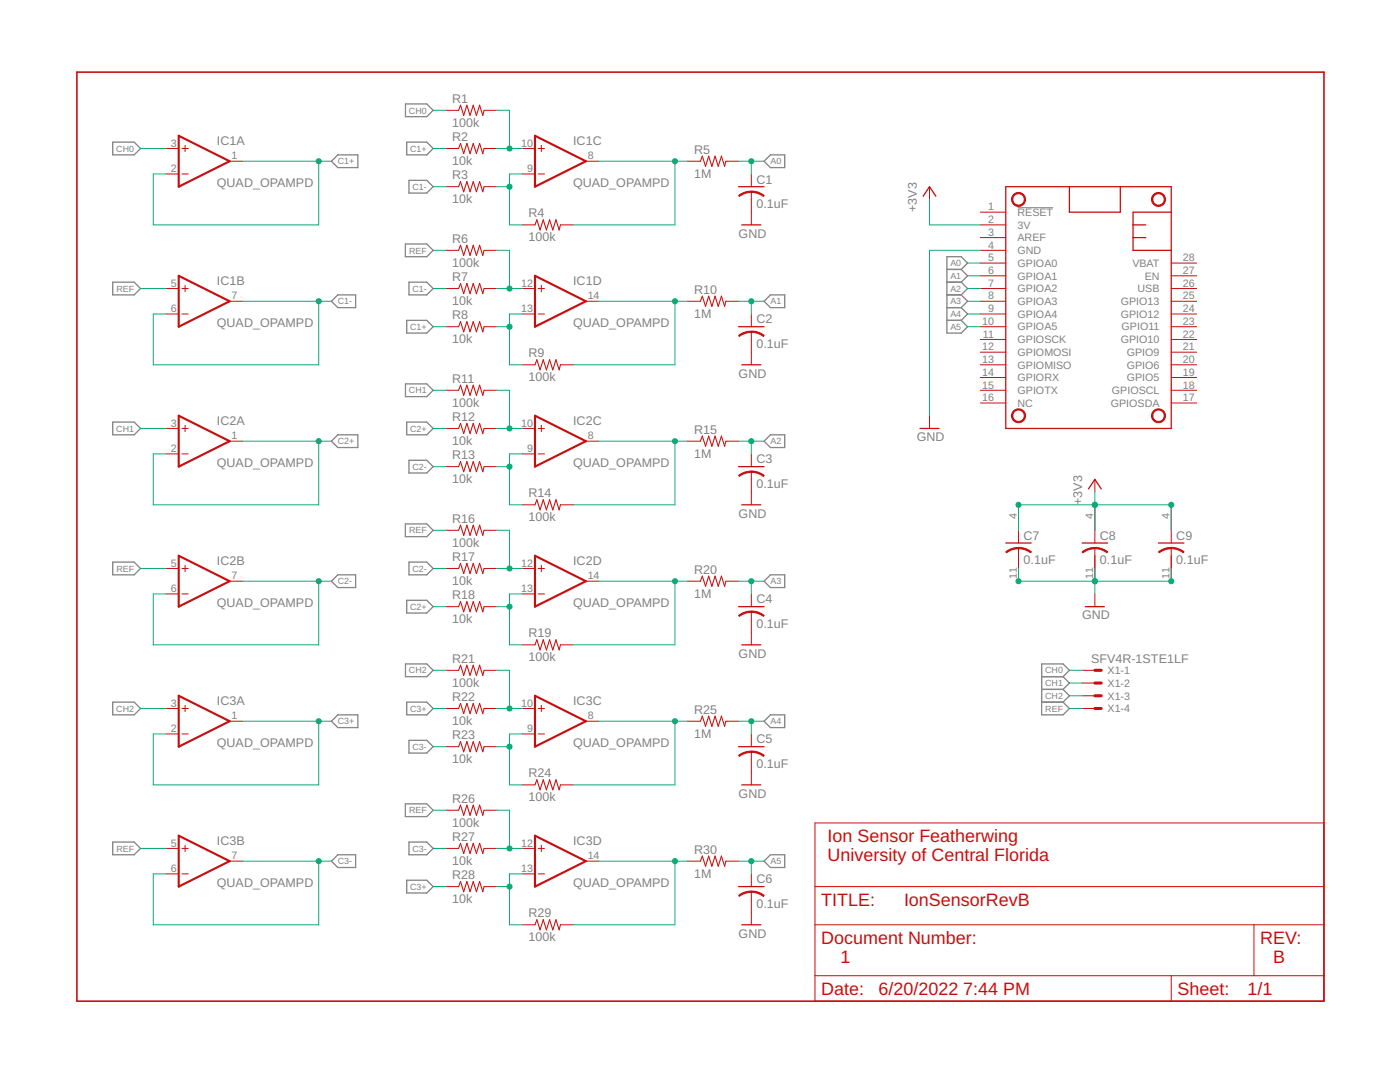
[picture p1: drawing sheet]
<svg xmlns="http://www.w3.org/2000/svg" width="279mm" height="216mm" viewBox="0 0 279 216" stroke-linecap="round" stroke-linejoin="round" font-family="sans-serif">
<path d="M203.1 41.4h7.1" fill="none" stroke="#808080" stroke-width=".2"/>
<g fill="none" stroke="#808080" stroke-width=".25">
<path d="M22.5 28.4h4.3l1.2 1.2-1.2 1.3h-4.3zM67.4 30.9h4v2.5h-4l-1.3-1.2zM80.9 20.7h4.3l1.2 1.3-1.2 1.3h-4.3zM81.2 28.4h4l1.2 1.2-1.2 1.3h-4zM81.6 36h3.6l1.2 1.3-1.2 1.2h-3.6zM152.5 32.2l1.3-1.3h2.8v2.5h-2.8zM22.5 56.3h4.3l1.2 1.3-1.2 1.2h-4.3zM67.4 58.8h3.6v2.6h-3.6l-1.3-1.3zM80.9 48.7h4.3l1.2 1.3-1.2 1.2h-4.3zM81.6 56.3h3.6l1.2 1.3-1.2 1.2h-3.6zM153.8 58.8h2.8v2.6h-2.8l-1.3-1.3zM189 58.8h2.8"/>
<path d="M189 56.3h2.8M189 53.8h2.8M191.8 53.8l1.3-1.3-1.3-1.3h-2.8v15.3h2.8l1.3-1.3-1.3-1.3M191.8 53.8l1.3 1.2-1.3 1.3M191.8 56.3l1.3 1.3-1.3 1.2M191.8 58.8l1.3 1.3-1.3 1.3M80.9 76.6h4.3l1.2 1.3-1.2 1.2h-4.3zM81.2 63.9h4l1.2 1.3-1.2 1.3h-4zM189 63.9h2.8M189 61.4h2.8M191.8 61.4l1.3 1.3-1.3 1.2M22.5 84.2h4.3l1.2 1.3-1.2 1.3h-4.3z"/>
<path d="M67.4 86.8h4v2.5h-4l-1.3-1.3zM81.2 84.2h4l1.2 1.3-1.2 1.3h-4zM81.6 91.8h3.6l1.2 1.3-1.2 1.3h-3.6zM153.8 86.8h2.8v2.5h-2.8l-1.3-1.3zM22.5 112.2h4.3l1.2 1.2-1.2 1.3h-4.3zM67.4 114.7h3.6v2.5h-3.6l-1.3-1.2zM80.9 104.5h4.3l1.2 1.3-1.2 1.3h-4.3zM81.2 119.8h4l1.2 1.3-1.2 1.2h-4zM81.6 112.2h3.6l1.2 1.2-1.2 1.3h-3.6zM153.8 114.7h2.8v2.5h-2.8l-1.3-1.2zM80.9 132.5h4.3l1.2 1.3-1.2 1.2h-4.3zM207.9 135h4.3"/>
<path d="M207.9 137.6h4.3M212.2 135l1.2-1.2-1.2-1.3h-4.3v7.6M212.2 135l1.2 1.3-1.2 1.3M212.2 137.6l1.2 1.2-1.2 1.3M22.5 140.1h4.3l1.2 1.3-1.2 1.2h-4.3zM67.4 142.6h4v2.6h-4l-1.3-1.3zM81.2 140.1h4l1.2 1.3-1.2 1.2h-4zM81.6 147.7h3.6l1.2 1.3-1.2 1.3h-3.6zM153.8 142.6h2.8v2.6h-2.8l-1.3-1.3zM207.9 140.1h4.3l1.2 1.3-1.2 1.2h-4.3zM22.5 168h4.3l1.2 1.3-1.2 1.3h-4.3zM67.4 170.6h3.6v2.5h-3.6l-1.3-1.3z"/>
<path d="M80.9 160.4h4.3l1.2 1.3-1.2 1.2h-4.3zM81.2 175.6h4l1.2 1.3-1.2 1.3h-4zM81.6 168h3.6l1.2 1.3-1.2 1.3h-3.6zM153.8 170.6h2.8v2.5h-2.8l-1.3-1.3z"/>
</g>
<path d="M15.3 14.4h248.9v185.4h-248.9z" fill="none" stroke="#c90d0c" stroke-width=".32"/>
<g fill="none" stroke="#c90d0c" stroke-width=".2">
<path d="M33.1 29.6h2.6M33.1 34.7h2.6M36.3 29.6h1.3M36.3 34.7h1.3M36.9 29v1.3M45.8 32.2h2.6M89 29.6h2.5M89 22h2.5M89 37.3h2.5M96.6 29.6h2.5M96.6 22h2.5M96.6 37.3h2.5"/>
<path d="M104.2 29.6h2.6M104.2 34.7h2.6M107.4 29.6h1.3M107.4 34.7h1.3M108 29v1.3M116.9 32.2h2.6M137.2 32.2h2.6M144.9 32.2h2.5M149.9 34.7v2.6M149.9 38.3v6.6M185.5 37.3v2.5M33.1 57.6h2.6"/>
<path d="M36.3 57.6h1.3M36.9 56.9v1.3M89 50h2.5M89 57.6h2.5M96.6 50h2.5M96.6 57.6h2.5M104.2 44.9h2.6M104.2 57.6h2.6M107.4 57.6h1.3M108 56.9v1.3M111.8 44.9h2.6M195.6 42.3h5.1"/>
<path d="M195.6 44.9h5.1M195.6 47.4h5.1M195.6 50h5.1M195.6 52.5h5.1M195.6 55h5.1M195.6 57.6h5.1M233.7 52.5h5.1M233.7 55h5.1M233.7 57.6h5.1M33.1 62.7h2.6M36.3 62.7h1.3M45.8 60.1h2.6"/>
<path d="M89 65.2h2.5M89 77.9h2.5M96.6 65.2h2.5M96.6 77.9h2.5M104.2 62.7h2.6M104.2 72.8h2.6M107.4 62.7h1.3M111.8 72.8h2.6M116.9 60.1h2.6M137.2 60.1h2.6M144.9 60.1h2.5M149.9 62.7v2.5"/>
<path d="M149.9 66.2v6.6M195.6 60.1h5.1M195.6 62.7h5.1M195.6 65.2h5.1M195.6 67.7h5.1M195.6 70.3h5.1M195.6 72.8h5.1M195.6 75.3h5.1M195.6 77.9h5.1M233.7 60.1h5.1M233.7 62.7h5.1M233.7 65.2h5.1"/>
<path d="M233.7 67.7h5.1M233.7 70.3h5.1M233.7 72.8h5.1M233.7 75.3h5.1M233.7 77.9h5.1M33.1 85.5h2.6M33.1 90.6h2.6M36.3 85.5h1.3M36.3 90.6h1.3M36.9 84.9v1.2M45.8 88h2.6M89 85.5h2.5"/>
<path d="M89 93.1h2.5M96.6 85.5h2.5M96.6 93.1h2.5M104.2 85.5h2.6M104.2 90.6h2.6M107.4 85.5h1.3M107.4 90.6h1.3M108 84.9v1.2M116.9 88h2.6M137.2 88h2.6M144.9 88h2.5M149.9 90.6v2.5"/>
<path d="M149.9 94.1v6.6M185.5 83v2.5M195.6 80.4h5.1M218.5 95.7v2.5M233.7 80.4h5.1M33.1 113.4h2.6M33.1 118.5h2.6M36.3 113.4h1.3M36.3 118.5h1.3M36.9 112.8v1.3M45.8 116h2.6M89 113.4h2.5"/>
<path d="M89 105.8h2.5M96.6 113.4h2.5M96.6 105.8h2.5M104.2 113.4h2.6M104.2 118.5h2.6M104.2 100.7h2.6M107.4 113.4h1.3M107.4 118.5h1.3M108 112.8v1.3M111.8 100.7h2.6M116.9 116h2.6M137.2 116h2.6"/>
<path d="M144.9 116h2.5M149.9 118.5v2.6M203.3 100.7v7.7M203.3 109.4v6.6M218.5 100.7v7.7M218.5 109.4v6.6M218.5 118.5v2.6M233.7 100.7v7.7M233.7 109.4v6.6M89 133.8h2.5M89 121.1h2.5M96.6 133.8h2.5"/>
<path d="M96.6 121.1h2.5M104.2 128.7h2.6M111.8 128.7h2.6M149.9 122.1v6.6M216 133.8h2.5M216 136.3h2.5M216 138.8h2.5M33.1 141.4h2.6M33.1 146.5h2.6M36.3 141.4h1.3M36.3 146.5h1.3M36.9 140.7v1.3"/>
<path d="M45.8 143.9h2.6M89 141.4h2.5M89 149h2.5M96.6 141.4h2.5M96.6 149h2.5M104.2 141.4h2.6M104.2 146.5h2.6M104.2 156.6h2.6M107.4 141.4h1.3M107.4 146.5h1.3M108 140.7v1.3M111.8 156.6h2.6"/>
<path d="M116.9 143.9h2.6M137.2 143.9h2.6M144.9 143.9h2.5M149.9 146.5v2.5M149.9 150v6.6M216 141.4h2.5M33.1 169.3h2.6M33.1 174.4h2.6M36.3 169.3h1.3M36.3 174.4h1.3M36.9 168.7v1.2M45.8 171.8h2.6"/>
<path d="M89 176.9h2.5M89 169.3h2.5M89 161.7h2.5M96.6 176.9h2.5M96.6 169.3h2.5M96.6 161.7h2.5M104.2 169.3h2.6M104.2 174.4h2.6M107.4 169.3h1.3M107.4 174.4h1.3M108 168.7v1.2M116.9 171.8h2.6"/>
<path d="M137.2 171.8h2.6M144.9 171.8h2.5M149.9 174.4v2.5M149.9 177.9v6.6M162.6 164.2h101.6v35.6h-101.6zM162.6 176.9h101.6M104.2 184.5h2.6M111.8 184.5h2.6M162.6 184.5h101.6M162.6 194.7h101.6M233.7 194.7v5.1M250.3 184.5v10.2"/>
</g>
<g fill="none" stroke="#c90d0c" stroke-width=".25">
<path d="M147.4 37.3h5.1M184.2 39.2l1.3-1.9 1.3 1.9M200.7 37.3h33v48.2h-33zM213.4 37.3v5h10.2v-5M148 44.9h3.8M226.1 44.9h2.6M226.1 47.4h2.6M233.7 42.3h-7.6v7.7h7.6M147.4 65.2h5.1M148 72.8h3.8M147.4 93.1h5.1M183.6 85.5h3.8"/>
<path d="M217.2 97.6l1.3-1.9 1.3 1.9M148 100.7h3.8M200.7 108.4h5.1M216 108.4h5M231.2 108.4h5.1M147.4 121.1h5.1M148 128.7h3.8M216.6 121.1h3.8M147.4 149h5.1M148 156.6h3.8M147.4 176.9h5.1M148 184.5h3.8"/>
</g>
<g fill="#c90d0c" stroke="#c90d0c" stroke-width=".2">
<path d="M230.2 82a1.4 1.4 0 0 1 2.2 .2 1.4 1.4 0 0 1-.8 2.1 1.4 1.4 0 0 1-1.8-1.3h.3a1.15 1.15 0 0 1 1.6-1.1 1.15 1.15 0 0 1 .3 1.9 1.15 1.15 0 0 1-1.9-.6v-.2h-.3z" fill-rule="evenodd"/>
<path d="M202.2 82a1.4 1.4 0 0 1 2.3 .2 1.4 1.4 0 0 1-.9 2.1 1.4 1.4 0 0 1-1.7-1.3h.2a1.15 1.15 0 0 1 1.6-1.1 1.15 1.15 0 0 1 .3 1.9 1.15 1.15 0 0 1-1.8-.6l-.1-.2h-.2z" fill-rule="evenodd"/>
<path d="M202.2 38.8a1.4 1.4 0 0 1 2.3 .3 1.4 1.4 0 0 1-.9 2.1 1.4 1.4 0 0 1-1.7-1.4h.2a1.15 1.15 0 0 1 1.6-1.1 1.15 1.15 0 0 1 .3 1.9 1.15 1.15 0 0 1-1.8-.5l-.1-.3h-.2z" fill-rule="evenodd"/>
<path d="M230.2 38.8a1.39 1.39 0 0 1 2.2 .3 1.39 1.39 0 0 1-.8 2 1.39 1.39 0 0 1-1.8-1.3h.3a1.15 1.15 0 0 1 1.6-1.1 1.15 1.15 0 0 1 .3 1.9 1.15 1.15 0 0 1-1.9-.5v-.3h-.3z" fill-rule="evenodd"/>
<path d="M149.9 38.1h.3a3.9 3.9 0 0 1 2.3 .9l-.1 .2-1.4-.7-1.1-.1z" fill-rule="evenodd"/>
<path d="M147.4 39l1.2-.6 1.3-.3v.3l-1 .1-1.3 .7z" fill-rule="evenodd"/>
<path d="M149.9 66.1l1.4 .2 1.2 .6-.1 .2-1.4-.7-1.1-.1z" fill-rule="evenodd"/>
<path d="M147.4 66.9l1.2-.6 1.3-.2v.2l-1 .2-1.3 .6z" fill-rule="evenodd"/>
<path d="M149.9 94l1.4 .2 1.2 .7-.1 .2-1-.5-1.5-.4z" fill-rule="evenodd"/>
<path d="M147.4 94.9l1.2-.7 1.3-.2v.3l-1.5 .3-.8 .5z" fill-rule="evenodd"/>
<path d="M149.9 121.9h.3a3.9 3.9 0 0 1 2.3 .9l-.1 .2-1.4-.7-1.1-.1z" fill-rule="evenodd"/>
<path d="M147.4 122.8l1.2-.6 1.3-.3v.3l-1 .1-1.3 .7z" fill-rule="evenodd"/>
<path d="M149.9 149.9l1.4 .2 1.2 .6-.1 .2-1.4-.7-1.1-.1z" fill-rule="evenodd"/>
<path d="M147.4 150.7l1.2-.6 1.3-.2v.2l-1 .2-1.3 .6z" fill-rule="evenodd"/>
<path d="M149.9 177.8l1.4 .2 1.2 .7-.1 .2-1-.5-1.5-.4z" fill-rule="evenodd"/>
<path d="M147.4 178.7l1.2-.7 1.3-.2v.3l-1.5 .3-.8 .5z" fill-rule="evenodd"/>
<path d="M203.3 109.2l1.3 .3 1.2 .6-.1 .2-1.4-.7-1-.1z" fill-rule="evenodd"/>
<path d="M200.7 110.1l1.2-.6 1.4-.3v.3l-1.1 .1-1.3 .7z" fill-rule="evenodd"/>
<path d="M218.5 109.2l1.4 .3 1.2 .6-.2 .2-1.4-.7-1-.1z" fill-rule="evenodd"/>
<path d="M216 110.1l1.2-.6 1.3-.3v.3l-1 .1-1.4 .7z" fill-rule="evenodd"/>
<path d="M233.7 109.2l1.4 .3 1.2 .6-.1 .2-1.4-.7-1.1-.1z" fill-rule="evenodd"/>
<path d="M231.2 110.1l1.2-.6 1.3-.3v.3l-1 .1-1.3 .7z" fill-rule="evenodd"/>
</g>
<path d="M35.7 27.1l10.1 5.1-10.1 5.1zM106.8 27.1l10.1 5.1-10.1 5.1zM35.7 55l10.1 5.1-10.1 5.1zM106.8 55l10.1 5.1-10.1 5.1zM35.7 83l10.1 5-10.1 5.1zM106.8 83l10.1 5-10.1 5.1zM35.7 110.9l10.1 5.1-10.1 5.1zM106.8 110.9l10.1 5.1-10.1 5.1zM35.7 138.8l10.1 5.1-10.1 5.1zM106.8 138.8l10.1 5.1-10.1 5.1zM35.7 166.8l10.1 5-10.1 5.1zM106.8 166.8l10.1 5-10.1 5.1z" fill="none" stroke="#c90d0c" stroke-width=".42"/>
<path d="M218.5 133.8h1.3M218.5 136.3h1.3M218.5 138.8h1.3M218.5 141.4h1.3" fill="none" stroke="#c90d0c" stroke-width=".61"/>
<g fill="none" stroke="#c90d0c" stroke-width=".21">
<path d="M91.5 22l.4-1 .6 2 .7-2 .6 2 .6-2 .7 2 .6-2 .7 2 .2-1M91.5 29.6l.4-1 .6 2 .7-2 .6 2 .6-2 .7 2 .6-2 .7 2 .2-1M91.5 37.3l.4-1.1 .6 2.1 .7-2.1 .6 2.1 .6-2.1 .7 2.1 .6-2.1 .7 2.1 .2-1M139.8 32.2l.4-1 .6 2 .6-2 .7 2 .6-2 .6 2 .7-2 .6 2 .3-1M91.5 50l.4-1.1 .6 2.1 .7-2.1 .6 2.1 .6-2.1 .7 2.1 .6-2.1 .7 2.1 .2-1M91.5 57.6l.4-1 .6 2 .7-2 .6 2 .6-2 .7 2 .6-2 .7 2 .2-1M106.8 44.9l.3-1 .7 2 .6-2 .7 2 .6-2 .6 2 .7-2 .6 2 .2-1M91.5 65.2l.4-1 .6 2 .7-2 .6 2 .6-2 .7 2 .6-2 .7 2 .2-1M91.5 77.9l.4-1 .6 2 .7-2 .6 2 .6-2 .7 2 .6-2 .7 2 .2-1M106.8 72.8l.3-1 .7 2 .6-2 .7 2 .6-2 .6 2 .7-2 .6 2 .2-1M139.8 60.1l.4-1 .6 2 .6-2 .7 2 .6-2 .6 2 .7-2 .6 2 .3-1M91.5 85.5l.4-1 .6 2 .7-2 .6 2 .6-2 .7 2 .6-2 .7 2 .2-1"/>
<path d="M91.5 93.1l.4-1 .6 2 .7-2 .6 2 .6-2 .7 2 .6-2 .7 2 .2-1M139.8 88l.4-1 .6 2 .6-2 .7 2 .6-2 .6 2 .7-2 .6 2 .3-1M91.5 105.8l.4-1 .6 2 .7-2 .6 2 .6-2 .7 2 .6-2 .7 2 .2-1M91.5 113.4l.4-1 .6 2 .7-2 .6 2 .6-2 .7 2 .6-2 .7 2 .2-1M106.8 100.7l.3-1 .7 2 .6-2 .7 2 .6-2 .6 2 .7-2 .6 2 .2-1M139.8 116l.4-1 .6 2 .6-2 .7 2 .6-2 .6 2 .7-2 .6 2 .3-1M91.5 133.8l.4-1.1 .6 2.1 .7-2.1 .6 2.1 .6-2.1 .7 2.1 .6-2.1 .7 2.1 .2-1M91.5 121.1l.4-1.1 .6 2.1 .7-2.1 .6 2.1 .6-2.1 .7 2.1 .6-2.1 .7 2.1 .2-1M106.8 128.7l.3-1 .7 2 .6-2 .7 2 .6-2 .6 2 .7-2 .6 2 .2-1M91.5 141.4l.4-1 .6 2 .7-2 .6 2 .6-2 .7 2 .6-2 .7 2 .2-1M91.5 149l.4-1 .6 2 .7-2 .6 2 .6-2 .7 2 .6-2 .7 2 .2-1M106.8 156.6l.3-1 .7 2 .6-2 .7 2 .6-2 .6 2 .7-2 .6 2 .2-1"/>
<path d="M139.8 143.9l.4-1 .6 2 .6-2 .7 2 .6-2 .6 2 .7-2 .6 2 .3-1M91.5 161.7l.4-1 .6 2 .7-2 .6 2 .6-2 .7 2 .6-2 .7 2 .2-1M91.5 169.3l.4-1 .6 2 .7-2 .6 2 .6-2 .7 2 .6-2 .7 2 .2-1M91.5 176.9l.4-1 .6 2 .7-2 .6 2 .6-2 .7 2 .6-2 .7 2 .2-1M139.8 171.8l.4-1 .6 2 .6-2 .7 2 .6-2 .6 2 .7-2 .6 2 .3-1M106.8 184.5l.3-1 .7 2 .6-2 .7 2 .6-2 .6 2 .7-2 .6 2 .2-1"/>
</g>
<g fill="none" stroke="#0dab76" stroke-width=".2">
<path d="M28 29.6h5.1M48.4 32.2h17.7M63.6 32.2v12.7h-33v-10.2h2.5M86.4 29.6h2.6M86.4 22h2.6M86.4 37.3h2.6M99.1 29.6h5.1M99.1 22h2.6v7.6M99.1 37.3h2.6M104.2 34.7h-2.5v10.2h2.5M119.5 32.2h17.7M134.7 32.2v12.7h-20.3"/>
<path d="M147.4 32.2h5.1M149.9 32.2v2.5M185.5 39.8v5.1h10.1M28 57.6h5.1M86.4 57.6h2.6M86.4 50h2.6M99.1 57.6h5.1M99.1 50h2.6v7.6M193.1 57.6h2.5M193.1 52.5h2.5M193.1 55h2.5M195.6 50h-10.1v33"/>
<path d="M48.4 60.1h17.7M63.6 60.1v12.7h-33v-10.1h2.5M86.4 77.9h2.6M86.4 65.2h2.6M99.1 77.9h2.6v7.6M99.1 65.2h2.6M104.2 62.7h-2.5v10.1h2.5M119.5 60.1h17.7M134.7 60.1v12.7h-20.3M147.4 60.1h5.1M149.9 60.1v2.6M193.1 65.2h2.5"/>
<path d="M193.1 60.1h2.5M193.1 62.7h2.5M28 85.5h5.1M48.4 88h17.7M63.6 88v12.7h-33v-10.1h2.5M86.4 85.5h2.6M86.4 93.1h2.6M99.1 85.5h5.1M99.1 93.1h2.6M104.2 90.6h-2.5v10.1h2.5M119.5 88h17.7M134.7 88v12.7h-20.3"/>
<path d="M147.4 88h5.1M149.9 88v2.6M218.5 98.2v7.6M28 113.4h5.1M48.4 116h17.7M63.6 116v12.7h-33v-10.2h2.5M86.4 113.4h2.6M86.4 105.8h2.6M99.1 113.4h5.1M99.1 105.8h2.6v7.6M104.2 118.5h-2.5v10.2h2.5M119.5 116h17.7"/>
<path d="M134.7 116v12.7h-20.3M147.4 116h5.1M149.9 116v2.5M203.3 105.8v-5.1h30.4v5.1M203.3 113.4v2.6h30.4v-2.6M218.5 113.4v5.1M86.4 133.8h2.6M86.4 121.1h2.6M99.1 133.8h2.6v7.6M99.1 121.1h2.6M213.4 133.8h2.6M213.4 136.3h2.6"/>
<path d="M213.4 138.8h2.6M28 141.4h5.1M48.4 143.9h17.7M63.6 143.9v12.7h-33v-10.1h2.5M86.4 141.4h2.6M86.4 149h2.6M99.1 141.4h5.1M99.1 149h2.6M104.2 146.5h-2.5v10.1h2.5M119.5 143.9h17.7M134.7 143.9v12.7h-20.3M147.4 143.9h5.1"/>
<path d="M149.9 143.9v2.6M213.4 141.4h2.6M28 169.3h5.1M48.4 171.8h17.7M63.6 171.8v12.7h-33v-10.1h2.5M86.4 169.3h2.6M86.4 161.7h2.6M86.4 176.9h2.6M99.1 169.3h5.1M99.1 161.7h2.6v7.6M99.1 176.9h2.6M104.2 174.4h-2.5v10.1h2.5"/>
<path d="M119.5 171.8h17.7M134.7 171.8v12.7h-20.3M147.4 171.8h5.1M149.9 171.8v2.6"/>
</g>
<g fill="#0dab76" stroke="#0dab76" stroke-width=".2">
<circle cx="218.5" cy="100.7" r=".51"/>
<circle cx="203.3" cy="100.7" r=".51"/>
<circle cx="233.7" cy="100.7" r=".51"/>
<circle cx="63.6" cy="32.2" r=".51"/>
<circle cx="63.6" cy="60.1" r=".51"/>
<circle cx="63.6" cy="88" r=".51"/>
<circle cx="63.6" cy="116" r=".51"/>
<circle cx="63.6" cy="143.9" r=".51"/>
<circle cx="63.6" cy="171.8" r=".51"/>
<circle cx="101.7" cy="29.6" r=".51"/>
<circle cx="101.7" cy="37.3" r=".51"/>
<circle cx="101.7" cy="57.6" r=".51"/>
<circle cx="101.7" cy="65.2" r=".51"/>
<circle cx="101.7" cy="85.5" r=".51"/>
<circle cx="101.7" cy="93.1" r=".51"/>
<circle cx="101.7" cy="113.4" r=".51"/>
<circle cx="101.7" cy="121.1" r=".51"/>
<circle cx="101.7" cy="141.4" r=".51"/>
<circle cx="101.7" cy="149" r=".51"/>
<circle cx="101.7" cy="169.3" r=".51"/>
<circle cx="101.7" cy="176.9" r=".51"/>
<circle cx="134.7" cy="32.2" r=".51"/>
<circle cx="134.7" cy="60.1" r=".51"/>
<circle cx="134.7" cy="88" r=".51"/>
<circle cx="134.7" cy="116" r=".51"/>
<circle cx="134.7" cy="143.9" r=".51"/>
<circle cx="134.7" cy="171.8" r=".51"/>
<circle cx="149.9" cy="32.2" r=".51"/>
<circle cx="149.9" cy="60.1" r=".51"/>
<circle cx="149.9" cy="88" r=".51"/>
<circle cx="149.9" cy="116" r=".51"/>
<circle cx="149.9" cy="143.9" r=".51"/>
<circle cx="149.9" cy="171.8" r=".51"/>
<circle cx="218.5" cy="116" r=".51"/>
<circle cx="233.7" cy="116" r=".51"/>
<circle cx="203.3" cy="116" r=".51"/>
</g>
<g font-size="3.6" fill="#c90d0c">
<text x="165.2" y="168">Ion Sensor Featherwing</text>
<text x="165.2" y="171.8">University of Central Florida</text>
<text x="163.9" y="180.7">TITLE:</text>
<text x="180.4" y="180.7">IonSensorRevB</text>
<text x="163.9" y="188.3">Document Number:</text>
<text x="251.5" y="188.3">REV:</text>
<text x="167.7" y="192.2">1</text>
<text x="254.1" y="192.2">B</text>
<text x="163.9" y="198.5">Date:</text>
<text x="175.3" y="198.5">6/20/2022</text>
<text x="192.2" y="198.5">7:44 PM</text>
<text x="235" y="198.5">Sheet:</text>
<text x="249" y="198.5">1/1</text>
</g>
<g font-size="2.5" fill="#808080">
<text x="90.3" y="20.5">R1</text>
<text x="43.3" y="29">IC1A</text>
<text x="90.3" y="25.3">100k</text>
<text x="90.3" y="28.1">R2</text>
<text x="114.4" y="29">IC1C</text>
<text x="90.3" y="32.9">10k</text>
<text x="90.3" y="35.8">R3</text>
<text x="138.5" y="35.5">1M</text>
<text x="138.5" y="30.7">R5</text>
<text x="43.3" y="37.3">QUAD_OPAMPD</text>
<text x="90.3" y="40.6">10k</text>
<text x="114.4" y="37.3">QUAD_OPAMPD</text>
<text x="151" y="41.4">0.1uF</text>
<text x="151" y="36.6">C1</text>
<text x="105.5" y="43.4">R4</text>
<text x="147.4" y="47.4">GND</text>
<text x="183" y="42.3" transform="rotate(-90 183 42.3)">+3V3</text>
<text x="90.3" y="53.2">100k</text>
<text x="90.3" y="48.4">R6</text>
<text x="105.5" y="48.2">100k</text>
<text x="43.3" y="56.9">IC1B</text>
<text x="90.3" y="56.1">R7</text>
<text x="114.4" y="56.9">IC1D</text>
<text x="138.5" y="58.6">R10</text>
<text x="43.3" y="65.2">QUAD_OPAMPD</text>
<text x="90.3" y="60.9">10k</text>
<text x="90.3" y="63.7">R8</text>
<text x="114.4" y="65.2">QUAD_OPAMPD</text>
<text x="138.5" y="63.4">1M</text>
<text x="151" y="64.5">C2</text>
<text x="90.3" y="68.5">10k</text>
<text x="105.5" y="71.3">R9</text>
<text x="151" y="69.4">0.1uF</text>
<text x="90.3" y="76.4">R11</text>
<text x="105.5" y="76.1">100k</text>
<text x="147.4" y="75.3">GND</text>
<text x="90.3" y="81.2">100k</text>
<text x="43.3" y="84.9">IC2A</text>
<text x="90.3" y="88.8">10k</text>
<text x="90.3" y="84">R12</text>
<text x="114.4" y="84.9">IC2C</text>
<text x="138.5" y="86.5">R15</text>
<text x="183" y="88">GND</text>
<text x="43.3" y="93.1">QUAD_OPAMPD</text>
<text x="90.3" y="91.6">R13</text>
<text x="114.4" y="93.1">QUAD_OPAMPD</text>
<text x="138.5" y="91.3">1M</text>
<text x="151" y="92.5">C3</text>
<text x="90.3" y="96.4">10k</text>
<text x="105.5" y="99.2">R14</text>
<text x="151" y="97.3">0.1uF</text>
<text x="216" y="100.7" transform="rotate(-90 216 100.7)">+3V3</text>
<text x="90.3" y="104.3">R16</text>
<text x="105.5" y="104">100k</text>
<text x="147.4" y="103.3">GND</text>
<text x="204.3" y="107.7">C7</text>
<text x="219.5" y="107.7">C8</text>
<text x="234.8" y="107.7">C9</text>
<text x="43.3" y="112.8">IC2B</text>
<text x="90.3" y="109.1">100k</text>
<text x="90.3" y="111.9">R17</text>
<text x="114.4" y="112.8">IC2D</text>
<text x="204.3" y="112.5">0.1uF</text>
<text x="219.5" y="112.5">0.1uF</text>
<text x="234.8" y="112.5">0.1uF</text>
<text x="90.3" y="116.7">10k</text>
<text x="90.3" y="119.6">R18</text>
<text x="138.5" y="119.3">1M</text>
<text x="138.5" y="114.5">R20</text>
<text x="43.3" y="121.1">QUAD_OPAMPD</text>
<text x="90.3" y="124.4">10k</text>
<text x="114.4" y="121.1">QUAD_OPAMPD</text>
<text x="151" y="125.2">0.1uF</text>
<text x="151" y="120.4">C4</text>
<text x="216" y="123.6">GND</text>
<text x="105.5" y="132">100k</text>
<text x="105.5" y="127.2">R19</text>
<text x="147.4" y="131.2">GND</text>
<text x="90.3" y="137">100k</text>
<text x="90.3" y="132.2">R21</text>
<text x="217.7" y="132.4">SFV4R-1STE1LF</text>
<text x="43.3" y="140.7">IC3A</text>
<text x="90.3" y="139.9">R22</text>
<text x="114.4" y="140.7">IC3C</text>
<text x="138.5" y="142.4">R25</text>
<text x="43.3" y="149">QUAD_OPAMPD</text>
<text x="90.3" y="144.7">10k</text>
<text x="90.3" y="147.5">R23</text>
<text x="114.4" y="149">QUAD_OPAMPD</text>
<text x="138.5" y="147.2">1M</text>
<text x="151" y="148.3">C5</text>
<text x="90.3" y="152.3">10k</text>
<text x="105.5" y="155.1">R24</text>
<text x="151" y="153.2">0.1uF</text>
<text x="90.3" y="160.2">R26</text>
<text x="105.5" y="159.9">100k</text>
<text x="147.4" y="159.1">GND</text>
<text x="90.3" y="165">100k</text>
<text x="90.3" y="167.8">R27</text>
<text x="43.3" y="168.7">IC3B</text>
<text x="90.3" y="172.6">10k</text>
<text x="114.4" y="168.7">IC3D</text>
<text x="138.5" y="170.3">R30</text>
<text x="43.3" y="176.9">QUAD_OPAMPD</text>
<text x="90.3" y="175.4">R28</text>
<text x="114.4" y="176.9">QUAD_OPAMPD</text>
<text x="138.5" y="175.1">1M</text>
<text x="151" y="176.3">C6</text>
<text x="90.3" y="180.2">10k</text>
<text x="105.5" y="183">R29</text>
<text x="151" y="181.1">0.1uF</text>
<text x="105.5" y="187.8">100k</text>
<text x="147.4" y="187.1">GND</text>
</g>
<g font-size="2.1" fill="#808080">
<text x="34.1" y="29.3">3</text>
<text x="104" y="29.3">10</text>
<text x="34.1" y="34.4">2</text>
<text x="46.2" y="31.8">1</text>
<text x="105.2" y="34.4">9</text>
<text x="117.3" y="31.8">8</text>
<text x="197.2" y="42">1</text>
<text x="197.2" y="44.5">2</text>
<text x="197.2" y="47.1">3</text>
<text x="203.1" y="43.1">RESET</text>
<text x="203.1" y="45.6">3V</text>
<text x="197.2" y="49.6">4</text>
<text x="197.2" y="52.1">5</text>
<text x="203.1" y="48.2">AREF</text>
<text x="203.1" y="50.7">GND</text>
<text x="203.1" y="53.2">GPIOA0</text>
<text x="226" y="53.2">VBAT</text>
<text x="236.1" y="52.1">28</text>
<text x="34.1" y="57.2">5</text>
<text x="46.2" y="59.7">7</text>
<text x="104" y="57.2">12</text>
<text x="117.3" y="59.7">14</text>
<text x="197.2" y="54.7">6</text>
<text x="197.2" y="57.2">7</text>
<text x="197.2" y="59.7">8</text>
<text x="203.1" y="55.8">GPIOA1</text>
<text x="203.1" y="58.3">GPIOA2</text>
<text x="227" y="58.3">USB</text>
<text x="228.4" y="55.8">EN</text>
<text x="236.1" y="59.7">25</text>
<text x="236.1" y="54.7">27</text>
<text x="236.1" y="57.2">26</text>
<text x="34.1" y="62.3">6</text>
<text x="104" y="62.3">13</text>
<text x="196" y="64.8">10</text>
<text x="197.2" y="62.3">9</text>
<text x="203.1" y="60.9">GPIOA3</text>
<text x="203.1" y="63.4">GPIOA4</text>
<text x="203.1" y="65.9">GPIOA5</text>
<text x="223.7" y="63.4">GPIO12</text>
<text x="223.7" y="60.9">GPIO13</text>
<text x="223.8" y="65.9">GPIO11</text>
<text x="236.1" y="64.8">23</text>
<text x="236.1" y="62.3">24</text>
<text x="196" y="69.9">12</text>
<text x="196.2" y="67.4">11</text>
<text x="203.1" y="68.5">GPIOSCK</text>
<text x="203.1" y="71">GPIOMOSI</text>
<text x="223.7" y="68.5">GPIO10</text>
<text x="224.9" y="71">GPIO9</text>
<text x="236.1" y="69.9">21</text>
<text x="236.1" y="67.4">22</text>
<text x="196" y="72.4">13</text>
<text x="196" y="75">14</text>
<text x="196" y="77.5">15</text>
<text x="203.1" y="73.6">GPIOMISO</text>
<text x="203.1" y="76.1">GPIORX</text>
<text x="224.9" y="76.1">GPIO5</text>
<text x="224.9" y="73.6">GPIO6</text>
<text x="236.1" y="77.5">18</text>
<text x="236.1" y="75">19</text>
<text x="236.1" y="72.4">20</text>
<text x="196" y="80.1">16</text>
<text x="203.1" y="78.6">GPIOTX</text>
<text x="203.1" y="81.2">NC</text>
<text x="221.7" y="81.2">GPIOSDA</text>
<text x="221.9" y="78.6">GPIOSCL</text>
<text x="236.1" y="80.1">17</text>
<text x="34.1" y="85.1">3</text>
<text x="46.2" y="87.7">1</text>
<text x="104" y="85.1">10</text>
<text x="117.3" y="87.7">8</text>
<text x="34.1" y="90.2">2</text>
<text x="105.2" y="90.2">9</text>
<text x="202.9" y="103.5" transform="rotate(-90 202.9 103.5)">4</text>
<text x="218.2" y="103.5" transform="rotate(-90 218.2 103.5)">4</text>
<text x="233.4" y="103.5" transform="rotate(-90 233.4 103.5)">4</text>
<text x="34.1" y="113.1">5</text>
<text x="104" y="113.1">12</text>
<text x="34.1" y="118.2">6</text>
<text x="46.2" y="115.6">7</text>
<text x="104" y="118.2">13</text>
<text x="117.3" y="115.6">14</text>
<text x="202.9" y="115.5" transform="rotate(-90 202.9 115.5)">11</text>
<text x="218.2" y="115.5" transform="rotate(-90 218.2 115.5)">11</text>
<text x="233.4" y="115.5" transform="rotate(-90 233.4 115.5)">11</text>
<text x="221" y="134.5">X1-1</text>
<text x="221" y="137">X1-2</text>
<text x="34.1" y="141">3</text>
<text x="46.2" y="143.5">1</text>
<text x="104" y="141">10</text>
<text x="117.3" y="143.5">8</text>
<text x="221" y="139.6">X1-3</text>
<text x="221" y="142.1">X1-4</text>
<text x="34.1" y="146.1">2</text>
<text x="105.2" y="146.1">9</text>
<text x="34.1" y="168.9">5</text>
<text x="46.2" y="171.5">7</text>
<text x="104" y="168.9">12</text>
<text x="117.3" y="171.5">14</text>
<text x="34.1" y="174">6</text>
<text x="104" y="174">13</text>
</g>
<g font-size="1.8" fill="#808080">
<text x="81.6" y="22.7">CH0</text>
<text x="23.2" y="30.3">CH0</text>
<text x="67.4" y="32.8">C1+</text>
<text x="81.9" y="30.3">C1+</text>
<text x="153.8" y="32.8">A0</text>
<text x="82.3" y="37.9">C1-</text>
<text x="81.6" y="50.6">REF</text>
<text x="189.7" y="53.1">A0</text>
<text x="23.2" y="58.2">REF</text>
<text x="82.3" y="58.2">C1-</text>
<text x="189.7" y="55.7">A1</text>
<text x="189.7" y="58.2">A2</text>
<text x="67.4" y="60.7">C1-</text>
<text x="81.9" y="65.8">C1+</text>
<text x="153.8" y="60.7">A1</text>
<text x="189.7" y="60.7">A3</text>
<text x="189.7" y="63.3">A4</text>
<text x="189.7" y="65.8">A5</text>
<text x="81.6" y="78.5">CH1</text>
<text x="23.2" y="86.1">CH1</text>
<text x="67.4" y="88.7">C2+</text>
<text x="81.9" y="86.1">C2+</text>
<text x="153.8" y="88.7">A2</text>
<text x="82.3" y="93.8">C2-</text>
<text x="81.6" y="106.4">REF</text>
<text x="23.2" y="114.1">REF</text>
<text x="67.4" y="116.6">C2-</text>
<text x="82.3" y="114.1">C2-</text>
<text x="153.8" y="116.6">A3</text>
<text x="81.9" y="121.7">C2+</text>
<text x="81.6" y="134.4">CH2</text>
<text x="208.6" y="134.4">CH0</text>
<text x="208.6" y="136.9">CH1</text>
<text x="23.2" y="142">CH2</text>
<text x="81.9" y="142">C3+</text>
<text x="208.6" y="139.5">CH2</text>
<text x="208.6" y="142">REF</text>
<text x="67.4" y="144.5">C3+</text>
<text x="82.3" y="149.6">C3-</text>
<text x="153.8" y="144.5">A4</text>
<text x="81.6" y="162.3">REF</text>
<text x="23.2" y="169.9">REF</text>
<text x="67.4" y="172.5">C3-</text>
<text x="82.3" y="169.9">C3-</text>
<text x="153.8" y="172.5">A5</text>
<text x="81.9" y="177.6">C3+</text>
</g>
</svg>
